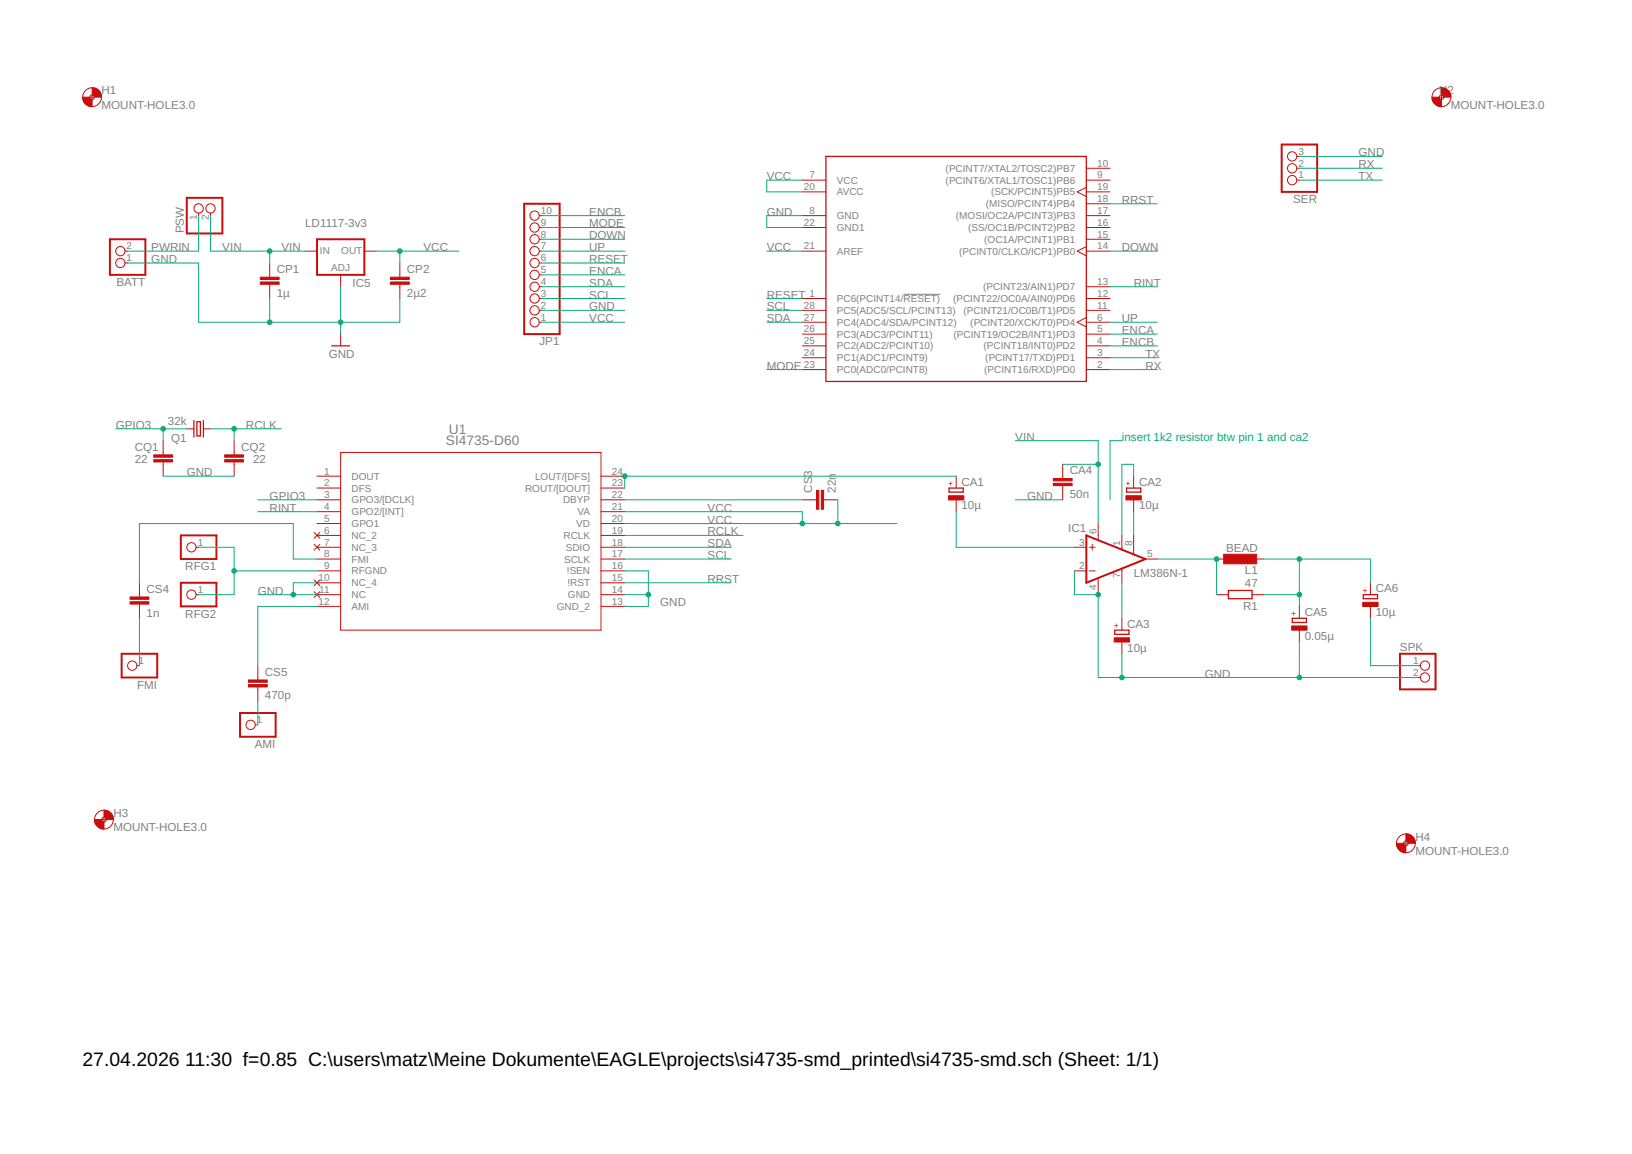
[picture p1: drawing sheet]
<svg xmlns="http://www.w3.org/2000/svg" width="297mm" height="210mm" viewBox="0 0 297 210" stroke-linecap="round" stroke-linejoin="round" font-family="sans-serif">
<path d="M164.5 53.5h6.6" fill="none" stroke="#808080" stroke-width=".18"/>
<g fill="none" stroke="#c90d0c" stroke-width=".18">
<path d="M16.3 17.7h.9M16.8 17.3v.8M261.9 17.7h.9M262.4 17.3v.8M36.2 38.8v.4M38.3 38.8v.4M98.1 39.2h.5M146 32.8h4.3M146 34.9h4.3M146 39.2h4.3M197.7 32.8h4.3M197.7 30.6h4.3"/>
<path d="M197.7 34.9h4.3M197.7 39.2h4.3M197.7 37.1h4.3M197.7 34.1l-1.7 .8 1.7 .9M236 32.8h.5M236 30.6h.5M236 28.4h.5M22.8 47.8h.4M22.8 45.7h.4M49.1 47.8v2.6M49.1 51.7v2.6M55.5 45.7h2.2"/>
<path d="M62 50v2.2M66.3 45.7h2.2M72.8 47.8v2.6M72.8 51.7v2.6M98.1 47.8h.5M98.1 45.7h.5M98.1 41.4h.5M98.1 54.3h.5M98.1 56.5h.5M98.1 58.6h.5M98.1 52.2h.5M98.1 43.5h.5"/>
<path d="M98.1 50h.5M146 45.7h4.3M146 41.4h4.3M146 54.3h4.3M146 56.5h4.3M146 58.6h4.3M197.7 45.7h4.3M197.7 41.4h4.3M197.7 54.3h4.3M197.7 56.5h4.3M197.7 58.6h4.3M197.7 57.8l-1.7 .8 1.7 .9"/>
<path d="M197.7 52.2h4.3M197.7 44.9l-1.7 .8 1.7 .8M197.7 43.5h4.3M34 78h1.3M37 78h1.3M62 60.8v2.1M146 60.8h4.3M146 62.9h4.3M146 65.1h4.3M146 67.2h4.3M197.7 60.8h4.3M197.7 62.9h4.3"/>
<path d="M197.7 65.1h4.3M197.7 67.2h4.3M29.7 80.2v2.5M29.7 84v2.6M35.7 99.5h.5M42.6 80.2v2.5M42.6 84v2.6M57.2 96.9l1 1M57.2 99l1 1.1M57.7 86.6h4.3M57.7 88.8h4.3M57.7 90.9h4.3"/>
<path d="M57.7 93.1h4.3M57.7 95.2h4.3M57.7 97.4h4.3M57.7 99.5h4.3M58.2 96.9l-1 1M58.2 99l-1 1.1M62 82.3h47.4v32.3h-47.4zM109.4 86.6h4.3M109.4 88.8h4.3M109.4 90.9h4.3M109.4 93.1h4.3M109.4 95.2h4.3"/>
<path d="M109.4 97.4h4.3M109.4 99.5h4.3M146 90.9h2.6M149.9 90.9h2.6M174 86.6v2.2M174 90.9v2.2M193.4 84.5v2.5M193.4 88.3v2.6M195.6 99.5h2.1M198.3 99.5h1M198.8 99v1.1M199.9 95.2v3"/>
<path d="M204.2 97.4v2.6M206.3 86.6v2.2M206.3 90.9v2.2M206.3 97.4v3.4M25.4 106v2.6M25.4 109.9v2.6M35.7 108.2h.5M57.2 105.5l1 1M57.2 107.6l1 1.1M57.7 101.7h4.3M57.7 103.8h4.3M57.7 106h4.3"/>
<path d="M57.7 108.2h4.3M57.7 110.3h4.3M58.2 105.5l-1 1M58.2 107.6l-1 1.1M109.4 101.7h4.3M109.4 103.8h4.3M109.4 106h4.3M109.4 108.2h4.3M109.4 110.3h4.3M195.6 103.8h2.1M198.3 103.8h1M199.9 105.2v3"/>
<path d="M204.2 103.4v2.6M204.2 112.5v2.1M204.2 116.8v2.1M208.5 101.7h2.2M221.4 101.7h2.2M221.4 108.2h2.2M227.9 101.7h2.1M227.9 108.2h2.1M236.5 110.3v2.2M236.5 114.6v2.2M249.4 106v2.2M249.4 110.3v2.2"/>
<path d="M24.9 121.1h.5M46.4 131.8h.5M46.9 121.1v2.6M46.9 124.9v2.7M258 121.1h.5M258 123.2h.5M18.5 149.1h.8M18.9 148.7v.8M255.5 153.4h.8M255.9 153v.8"/>
<circle cx="16.8" cy="17.7" r="1.71"/>
<circle cx="16.8" cy="17.7" r=".42"/>
<circle cx="262.4" cy="17.7" r="1.71"/>
<circle cx="262.4" cy="17.7" r=".42"/>
<circle cx="36.2" cy="37.9" r=".85"/>
<circle cx="38.3" cy="37.9" r=".85"/>
<circle cx="97.3" cy="39.2" r=".85"/>
<circle cx="235.2" cy="32.8" r=".85"/>
<circle cx="235.2" cy="28.4" r=".85"/>
<circle cx="235.2" cy="30.6" r=".85"/>
<circle cx="21.9" cy="45.7" r=".85"/>
<circle cx="21.9" cy="47.8" r=".85"/>
<circle cx="97.3" cy="41.4" r=".85"/>
<circle cx="97.3" cy="43.5" r=".85"/>
<circle cx="97.3" cy="50" r=".85"/>
<circle cx="97.3" cy="56.5" r=".85"/>
<circle cx="97.3" cy="52.2" r=".85"/>
<circle cx="97.3" cy="54.3" r=".85"/>
<circle cx="97.3" cy="47.8" r=".85"/>
<circle cx="97.3" cy="45.7" r=".85"/>
<circle cx="97.3" cy="58.6" r=".85"/>
<circle cx="34.8" cy="99.5" r=".85"/>
<circle cx="34.8" cy="108.2" r=".85"/>
<circle cx="24.1" cy="121.1" r=".85"/>
<circle cx="45.6" cy="131.8" r=".85"/>
<circle cx="259.4" cy="121.1" r=".85"/>
<circle cx="259.4" cy="123.2" r=".85"/>
<circle cx="18.9" cy="149.1" r="1.71"/>
<circle cx="18.9" cy="149.1" r=".42"/>
<circle cx="255.9" cy="153.4" r="1.71"/>
<circle cx="255.9" cy="153.4" r=".42"/>
</g>
<path d="M34 36h6.5v6.5h-6.5zM95.4 37.1h6.5v23.7h-6.5zM233.3 26.3h6.4v8.6h-6.4zM20 43.5h6.5v6.5h-6.5zM57.7 43.5h8.6v6.5h-8.6zM32.9 97.4h6.5v4.3h-6.5zM197.7 97.4l10.8 4.3-10.8 4.3zM22.1 118.9h6.5v4.3h-6.5zM32.9 106h6.5v4.3h-6.5zM254.8 118.9h6.5v6.5h-6.5zM43.7 129.7h6.5v4.3h-6.5z" fill="none" stroke="#c90d0c" stroke-width=".36"/>
<g fill="#c90d0c" stroke="#c90d0c" stroke-width=".18">
<path d="M16.8 16a1.68 1.68 0 0 1 1.7 1.7h-1.3l-.1-.3-.3-.1z" fill-rule="evenodd"/>
<path d="M15 17.7h1.3l.2 .3 .3 .1v1.3a1.72 1.72 0 0 1-1.8-1.7z" fill-rule="evenodd"/>
<path d="M262.4 16a1.71 1.71 0 0 1 1.7 1.7h-1.3l-.1-.3-.3-.1z" fill-rule="evenodd"/>
<path d="M260.6 17.7h1.3l.1 .3 .4 .1v1.3a1.75 1.75 0 0 1-1.8-1.7z" fill-rule="evenodd"/>
<path d="M18.9 147.4a1.68 1.68 0 0 1 1.7 1.7h-1.3l-.1-.3-.3-.1z" fill-rule="evenodd"/>
<path d="M17.2 149.1h1.3l.1 .3 .3 .1v1.3a1.75 1.75 0 0 1-1.7-1.7z" fill-rule="evenodd"/>
<path d="M255.9 151.7a1.75 1.75 0 0 1 1.7 1.7h-1.3l-.1-.3-.3-.1z" fill-rule="evenodd"/>
<path d="M254.2 153.4h1.3l.1 .3 .3 .1v1.3a1.68 1.68 0 0 1-1.7-1.7z" fill-rule="evenodd"/>
</g>
<g fill="#c90d0c" stroke="#c90d0c" stroke-width=".18">
<path d="M28 83.6h3.4v.4h-3.4z"/>
<path d="M28 82.7h3.4v.5h-3.4z"/>
<path d="M40.9 83.6h3.4v.4h-3.4z"/>
<path d="M40.9 82.7h3.4v.5h-3.4z"/>
<path d="M149.5 89.2h.4v3.4h-.4z"/>
<path d="M148.6 89.2h.4v3.4h-.4z"/>
<path d="M172.6 90.2h2.8v.7h-2.8z"/>
<path d="M204.9 90.2h2.8v.7h-2.8z"/>
<path d="M202.8 116h2.8v.8h-2.8z"/>
<path d="M235.1 113.9h2.8v.7h-2.8z"/>
<path d="M248 109.6h2.8v.7h-2.8z"/>
<path d="M23.7 109.5h3.4v.4h-3.4z"/>
<path d="M23.7 108.6h3.4v.4h-3.4z"/>
<path d="M45.2 124.5h3.4v.4h-3.4z"/>
<path d="M45.2 123.7h3.4v.4h-3.4z"/>
<path d="M222.7 100.8h6v1.8h-6z"/>
<path d="M191.7 87.9h3.4v.4h-3.4z"/>
<path d="M191.7 87h3.4v.5h-3.4z"/>
<path d="M71.1 51.3h3.4v.4h-3.4z"/>
<path d="M71.1 50.4h3.4v.4h-3.4z"/>
<path d="M47.4 51.3h3.4v.4h-3.4z"/>
<path d="M47.4 50.4h3.4v.4h-3.4z"/>
</g>
<path d="M150.3 28.4h47.4v41h-47.4zM35.3 76.5v3M35.8 76.7h.7v2.6h-.7zM37 76.5v3M60.4 62.9h3.2M172.7 88.8h2.6v.7h-2.6zM205 88.8h2.6v.7h-2.6zM202.9 114.6h2.6v.8h-2.6zM223.6 107.4h4.3v1.5h-4.3zM235.2 112.5h2.6v.7h-2.6zM248.1 108.2h2.6v.7h-2.6z" fill="none" stroke="#c90d0c" stroke-width=".23"/>
<g fill="none" stroke="#0dab76" stroke-width=".18">
<path d="M36.2 39.2v6.5h-13M38.3 39.2v6.5h17.2M98.6 39.2h15.1M146 32.8h-6.4v2.1h6.4M146 39.2h-6.4v2.2h6.4M202 37.1h8.7M236.5 32.8h15.1M236.5 28.4h15.1M236.5 30.6h15.1M23.2 47.8h13v10.8h36.6v-4.3M49.1 45.7v2.1M49.1 54.3v4.3"/>
<path d="M62 52.2v8.6M68.5 45.7h15M72.8 45.7v2.1M98.6 56.5h15.1M98.6 54.3h15.1M98.6 58.6h15.1M98.6 52.2h15.1M98.6 45.7h15.1M98.6 47.8h15.1M98.6 41.4h15.1M98.6 43.5h15.1M98.6 50h15.1"/>
<path d="M139.6 56.5h6.4M139.6 54.3h6.4M139.6 58.6h6.4M139.6 45.7h6.4M202 58.6h8.7M202 52.2h8.7M202 45.7h8.7M21.1 78h12.9M29.7 78v2.2M38.3 78h12.9M42.6 78v2.2M139.6 67.2h6.4"/>
<path d="M202 67.2h8.7M202 60.8h8.7M202 62.9h8.7M202 65.1h8.7M29.7 86.6h12.9M36.2 99.5h6.4v8.7h-6.4M46.9 93.1h10.8M46.9 90.9h10.8M113.7 99.5h19.4M113.7 95.2h49.6M113.7 93.1h32.3v2.1M113.7 90.9h32.3"/>
<path d="M113.7 97.4h21.6M152.5 90.9v4.3M174 93.1v6.4h21.6M174 86.6h-60.3v2.2M184.8 80.2h15.1v15M184.8 90.9h8.6M193.4 84.5h6.5M204.2 80.2h-2.2v10.7M206.3 86.6v-2.1h-2.1v12.9M206.3 93.1v4.3M25.4 112.5v8.6M42.6 103.8h15.1"/>
<path d="M46.9 108.2h10.8M57.7 101.7h-4.3v-6.5h-28v10.8M57.7 110.3h-10.8v10.8M57.7 106h-4.3v2.2M113.7 101.7h19.4M113.7 108.2h4.3M113.7 103.8h4.3v6.5h-4.3M113.7 106h19.4M195.6 103.8v4.4h4.3v15h58.1M204.2 106v6.5M204.2 118.9v4.3M210.7 101.7h10.7v6.5"/>
<path d="M230 101.7h19.4v4.3M230 108.2h6.5M236.5 101.7v8.6M236.5 116.8v6.4M249.4 112.5v8.6h8.6M46.9 127.6v4.2"/>
</g>
<g fill="#0dab76" stroke="#0dab76" stroke-width=".18">
<circle cx="72.8" cy="45.7" r=".42"/>
<circle cx="146" cy="95.2" r=".42"/>
<circle cx="152.5" cy="95.2" r=".42"/>
<circle cx="62" cy="58.6" r=".42"/>
<circle cx="49.1" cy="58.6" r=".42"/>
<circle cx="199.9" cy="108.2" r=".42"/>
<circle cx="204.2" cy="123.2" r=".42"/>
<circle cx="236.5" cy="123.2" r=".42"/>
<circle cx="118" cy="108.2" r=".42"/>
<circle cx="53.4" cy="108.2" r=".42"/>
<circle cx="113.7" cy="86.6" r=".42"/>
<circle cx="221.4" cy="101.7" r=".42"/>
<circle cx="236.5" cy="108.2" r=".42"/>
<circle cx="236.5" cy="101.7" r=".42"/>
<circle cx="29.7" cy="78" r=".42"/>
<circle cx="42.6" cy="78" r=".42"/>
<circle cx="42.6" cy="103.8" r=".42"/>
<circle cx="49.1" cy="45.7" r=".42"/>
<circle cx="199.9" cy="84.5" r=".42"/>
</g>
<g font-size="3.5">
<text x="15" y="193.9">27.04.2026</text>
<text x="33.7" y="193.9">11:30 f=0.85 C:\users\matz\Meine Dokumente\EAGLE\projects\si4735-smd_printed\si4735-smd.sch (Sheet: 1/1)</text>
</g>
<g font-size="2.5" fill="#808080">
<text x="81.2" y="81">SI4735-D60</text>
<text x="81.7" y="78.9">U1</text>
</g>
<g font-size="2.1" fill="#808080">
<text x="18.5" y="17.2">H1</text>
<text x="261.9" y="17.2">H2</text>
<text x="18.5" y="19.8">MOUNT-HOLE3.0</text>
<text x="264.1" y="19.8">MOUNT-HOLE3.0</text>
<text x="247.3" y="28.4">GND</text>
<text x="139.6" y="32.8">VCC</text>
<text x="247.3" y="32.8">TX</text>
<text x="247.3" y="30.6">RX</text>
<text x="55.5" y="41.4">LD1117-3v3</text>
<text x="107.2" y="41.4">MODE</text>
<text x="107.2" y="39.2">ENCB</text>
<text x="139.6" y="39.2">GND</text>
<text x="204.2" y="37.1">RRST</text>
<text x="235.4" y="37">SER</text>
<text x="27.5" y="47.8">GND</text>
<text x="27.5" y="45.7">PWRIN</text>
<text x="33.5" y="42.5" transform="rotate(-90 33.5 42.5)">PSW</text>
<text x="40.5" y="45.7">VIN</text>
<text x="51.2" y="45.7">VIN</text>
<text x="77.1" y="45.7">VCC</text>
<text x="107.2" y="47.8">RESET</text>
<text x="107.2" y="45.7">UP</text>
<text x="107.2" y="43.5">DOWN</text>
<text x="139.6" y="45.7">VCC</text>
<text x="204.2" y="45.7">DOWN</text>
<text x="21.2" y="52">BATT</text>
<text x="50.4" y="54">1µ</text>
<text x="50.4" y="49.7">CP1</text>
<text x="64.2" y="52.1">IC5</text>
<text x="74.1" y="54">2µ2</text>
<text x="74.1" y="49.7">CP2</text>
<text x="107.2" y="52.1">SDA</text>
<text x="107.2" y="50">ENCA</text>
<text x="206.3" y="52.1">RINT</text>
<text x="107.2" y="54.3">SCL</text>
<text x="107.2" y="58.6">VCC</text>
<text x="107.2" y="56.5">GND</text>
<text x="139.6" y="56.5">SCL</text>
<text x="139.6" y="58.6">SDA</text>
<text x="139.6" y="54.3">RESET</text>
<text x="204.2" y="58.6">UP</text>
<text x="59.8" y="65.1">GND</text>
<text x="98.2" y="62.8">JP1</text>
<text x="204.2" y="60.8">ENCA</text>
<text x="204.2" y="62.9">ENCB</text>
<text x="208.5" y="65.1">TX</text>
<text x="139.6" y="67.2">MODE</text>
<text x="208.5" y="67.2">RX</text>
<text x="21.1" y="78">GPIO3</text>
<text x="30.6" y="77.3">32k</text>
<text x="44.8" y="78">RCLK</text>
<text x="24.5" y="82">CQ1</text>
<text x="31.2" y="80.4">Q1</text>
<text x="43.9" y="82">CQ2</text>
<text x="184.8" y="80.1">VIN</text>
<text x="24.5" y="84.1">22</text>
<text x="34" y="86.6">GND</text>
<text x="46.1" y="84.1">22</text>
<text x="147.9" y="89.6" transform="rotate(-90 147.9 89.6)">CS3</text>
<text x="152.2" y="89.6" transform="rotate(-90 152.2 89.6)">22n</text>
<text x="175" y="88.4">CA1</text>
<text x="194.7" y="86.3">CA4</text>
<text x="207.3" y="88.4">CA2</text>
<text x="49.1" y="93.1">RINT</text>
<text x="49.1" y="90.9">GPIO3</text>
<text x="128.8" y="93.1">VCC</text>
<text x="128.8" y="95.2">VCC</text>
<text x="175" y="92.7">10µ</text>
<text x="187" y="90.9">GND</text>
<text x="194.7" y="90.6">50n</text>
<text x="207.3" y="92.7">10µ</text>
<text x="128.8" y="101.7">SCL</text>
<text x="128.8" y="99.5">SDA</text>
<text x="128.8" y="97.4">RCLK</text>
<text x="194.4" y="96.7">IC1</text>
<text x="223.2" y="100.4">BEAD</text>
<text x="26.7" y="107.8">CS4</text>
<text x="33.7" y="103.7">RFG1</text>
<text x="128.8" y="106">RRST</text>
<text x="206.3" y="104.9">LM386N-1</text>
<text x="226.6" y="106.9">47</text>
<text x="226.6" y="104.5">L1</text>
<text x="250.4" y="107.7">CA6</text>
<text x="26.7" y="112.1">1n</text>
<text x="33.7" y="112.3">RFG2</text>
<text x="46.9" y="108.2">GND</text>
<text x="120.2" y="110.3">GND</text>
<text x="226.2" y="110.9">R1</text>
<text x="237.5" y="112.1">CA5</text>
<text x="250.4" y="112.1">10µ</text>
<text x="205.2" y="118.5">10µ</text>
<text x="205.2" y="114.2">CA3</text>
<text x="237.5" y="116.4">0.05µ</text>
<text x="254.8" y="118.4">SPK</text>
<text x="25" y="125.3">FMI</text>
<text x="48.2" y="122.9">CS5</text>
<text x="219.3" y="123.2">GND</text>
<text x="48.2" y="127.2">470p</text>
<text x="46.4" y="136">AMI</text>
<text x="20.6" y="148.6">H3</text>
<text x="20.6" y="151.2">MOUNT-HOLE3.0</text>
<text x="257.6" y="155.5">MOUNT-HOLE3.0</text>
<text x="257.6" y="152.9">H4</text>
</g>
<text font-size="2.1" fill="#0dab76" x="204.2" y="80.1">insert 1k2 resistor btw pin 1 and ca2</text>
<g font-size="1.8" fill="#808080">
<text x="236.3" y="28.1">3</text>
<text x="146.3" y="34.6">20</text>
<text x="147.3" y="32.5">7</text>
<text x="152.3" y="33.4">VCC</text>
<text x="152.3" y="35.6">AVCC</text>
<text x="172.1" y="33.4">(PCINT6/XTAL1/TOSC1)PB6</text>
<text x="172.1" y="31.2">(PCINT7/XTAL2/TOSC2)PB7</text>
<text x="180.4" y="35.6">(SCK/PCINT5)PB5</text>
<text x="199.7" y="32.5">9</text>
<text x="199.7" y="30.3">10</text>
<text x="199.7" y="34.6">19</text>
<text x="236.3" y="32.5">1</text>
<text x="236.3" y="30.3">2</text>
<text x="35.9" y="40.1" transform="rotate(-90 35.9 40.1)">1</text>
<text x="38" y="40.1" transform="rotate(-90 38 40.1)">2</text>
<text x="98.5" y="41.1">9</text>
<text x="98.5" y="38.9">10</text>
<text x="146.3" y="41.1">22</text>
<text x="147.3" y="38.9">8</text>
<text x="152.3" y="39.9">GND</text>
<text x="174" y="39.9">(MOSI/OC2A/PCINT3)PB3</text>
<text x="179.4" y="37.7">(MISO/PCINT4)PB4</text>
<text x="199.7" y="41.1">16</text>
<text x="199.7" y="38.9">17</text>
<text x="199.7" y="36.8">18</text>
<text x="23.1" y="47.5">1</text>
<text x="23.1" y="45.4">2</text>
<text x="58.2" y="46.2">IN</text>
<text x="62.1" y="46.2">OUT</text>
<text x="98.5" y="47.5">6</text>
<text x="98.5" y="45.4">7</text>
<text x="98.5" y="43.2">8</text>
<text x="146.3" y="45.4">21</text>
<text x="152.3" y="42">GND1</text>
<text x="152.3" y="46.3">AREF</text>
<text x="174.6" y="46.3">(PCINT0/CLKO/ICP1)PB0</text>
<text x="176.2" y="42">(SS/OC1B/PCINT2)PB2</text>
<text x="179.1" y="44.2">(OC1A/PCINT1)PB1</text>
<text x="199.7" y="45.4">14</text>
<text x="199.7" y="43.2">15</text>
<text x="60.3" y="49.3">ADJ</text>
<text x="98.5" y="54">3</text>
<text x="98.5" y="51.8">4</text>
<text x="98.5" y="49.7">5</text>
<text x="147.3" y="54">1</text>
<text x="178.9" y="52.8">(PCINT23/AIN1)PD7</text>
<text x="199.7" y="54">12</text>
<text x="199.7" y="51.8">13</text>
<text x="98.5" y="58.3">1</text>
<text x="98.5" y="56.2">2</text>
<text x="146.3" y="56.2">28</text>
<text x="146.3" y="58.3">27</text>
<text x="152.3" y="54.9">PC6(PCINT14/RESET)</text>
<text x="152.3" y="57.1">PC5(ADC5/SCL/PCINT13)</text>
<text x="152.3" y="59.3">PC4(ADC4/SDA/PCINT12)</text>
<text x="173.5" y="54.9">(PCINT22/OC0A/AIN0)PD6</text>
<text x="175.4" y="57.1">(PCINT21/OC0B/T1)PD5</text>
<text x="176.6" y="59.3">(PCINT20/XCK/T0)PD4</text>
<text x="199.7" y="58.3">6</text>
<text x="199.7" y="56.2">11</text>
<text x="146.3" y="60.5">26</text>
<text x="146.3" y="62.6">25</text>
<text x="146.3" y="64.8">24</text>
<text x="152.3" y="61.4">PC3(ADC3/PCINT11)</text>
<text x="152.3" y="63.6">PC2(ADC2/PCINT10)</text>
<text x="152.3" y="65.7">PC1(ADC1/PCINT9)</text>
<text x="173.6" y="61.4">(PCINT19/OC2B/INT1)PD3</text>
<text x="179" y="63.6">(PCINT18/INT0)PD2</text>
<text x="179.3" y="65.7">(PCINT17/TXD)PD1</text>
<text x="199.7" y="64.8">3</text>
<text x="199.7" y="62.6">4</text>
<text x="199.7" y="60.5">5</text>
<text x="146.3" y="66.9">23</text>
<text x="152.3" y="67.9">PC0(ADC0/PCINT8)</text>
<text x="179.1" y="67.9">(PCINT16/RXD)PD0</text>
<text x="199.7" y="66.9">2</text>
<text x="59" y="86.3">1</text>
<text x="59" y="88.5">2</text>
<text x="64" y="87.3">DOUT</text>
<text x="64" y="89.4">DFS</text>
<text x="95.6" y="89.4">ROUT/[DOUT]</text>
<text x="97.4" y="87.3">LOUT/[DFS]</text>
<text x="111.4" y="88.5">23</text>
<text x="111.4" y="86.3">24</text>
<text x="59" y="90.6">3</text>
<text x="59" y="92.8">4</text>
<text x="59" y="94.9">5</text>
<text x="64" y="91.6">GPO3/[DCLK]</text>
<text x="64" y="93.7">GPO2/[INT]</text>
<text x="64" y="95.9">GPO1</text>
<text x="102.5" y="91.6">DBYP</text>
<text x="104.9" y="95.9">VD</text>
<text x="105.1" y="93.7">VA</text>
<text x="111.4" y="94.9">20</text>
<text x="111.4" y="92.8">21</text>
<text x="111.4" y="90.6">22</text>
<text x="36" y="99.2">1</text>
<text x="59" y="97.1">6</text>
<text x="59" y="99.2">7</text>
<text x="59" y="101.4">8</text>
<text x="64" y="98">NC_2</text>
<text x="64" y="100.2">NC_3</text>
<text x="102.6" y="98">RCLK</text>
<text x="103" y="100.2">SDIO</text>
<text x="111.4" y="101.4">17</text>
<text x="111.4" y="99.2">18</text>
<text x="111.4" y="97.1">19</text>
<text x="196.4" y="99.2">3</text>
<text x="199.6" y="97.1" transform="rotate(-90 199.6 97.1)">6</text>
<text x="203.9" y="99.2" transform="rotate(-90 203.9 99.2)">1</text>
<text x="206" y="99.2" transform="rotate(-90 206 99.2)">8</text>
<text x="208.8" y="101.4">5</text>
<text x="36" y="107.9">1</text>
<text x="58" y="105.7">10</text>
<text x="58.1" y="107.9">11</text>
<text x="59" y="103.5">9</text>
<text x="64" y="102.3">FMI</text>
<text x="64" y="104.5">RFGND</text>
<text x="64" y="106.6">NC_4</text>
<text x="102.7" y="102.3">SCLK</text>
<text x="103.2" y="104.5">!SEN</text>
<text x="103.3" y="106.6">!RST</text>
<text x="111.4" y="107.9">14</text>
<text x="111.4" y="105.7">15</text>
<text x="111.4" y="103.5">16</text>
<text x="196.4" y="103.5">2</text>
<text x="199.6" y="107.3" transform="rotate(-90 199.6 107.3)">4</text>
<text x="203.9" y="105.2" transform="rotate(-90 203.9 105.2)">7</text>
<text x="58" y="110">12</text>
<text x="64" y="108.8">NC</text>
<text x="64" y="111">AMI</text>
<text x="101.3" y="111">GND_2</text>
<text x="103.4" y="108.8">GND</text>
<text x="111.4" y="110">13</text>
<text x="25.2" y="120.8">1</text>
<text x="257.2" y="120.8">1</text>
<text x="257.2" y="122.9">2</text>
<text x="46.8" y="131.5">1</text>
</g>
<g font-size="1.5" fill="#c90d0c">
<text x="173.5" y="88.4" transform="rotate(-90 173.5 88.4)">+</text>
<text x="205.8" y="88.4" transform="rotate(-90 205.8 88.4)">+</text>
<text x="248.9" y="107.8" transform="rotate(-90 248.9 107.8)">+</text>
<text x="236" y="112.1" transform="rotate(-90 236 112.1)">+</text>
<text x="203.7" y="114.3" transform="rotate(-90 203.7 114.3)">+</text>
</g>
</svg>
